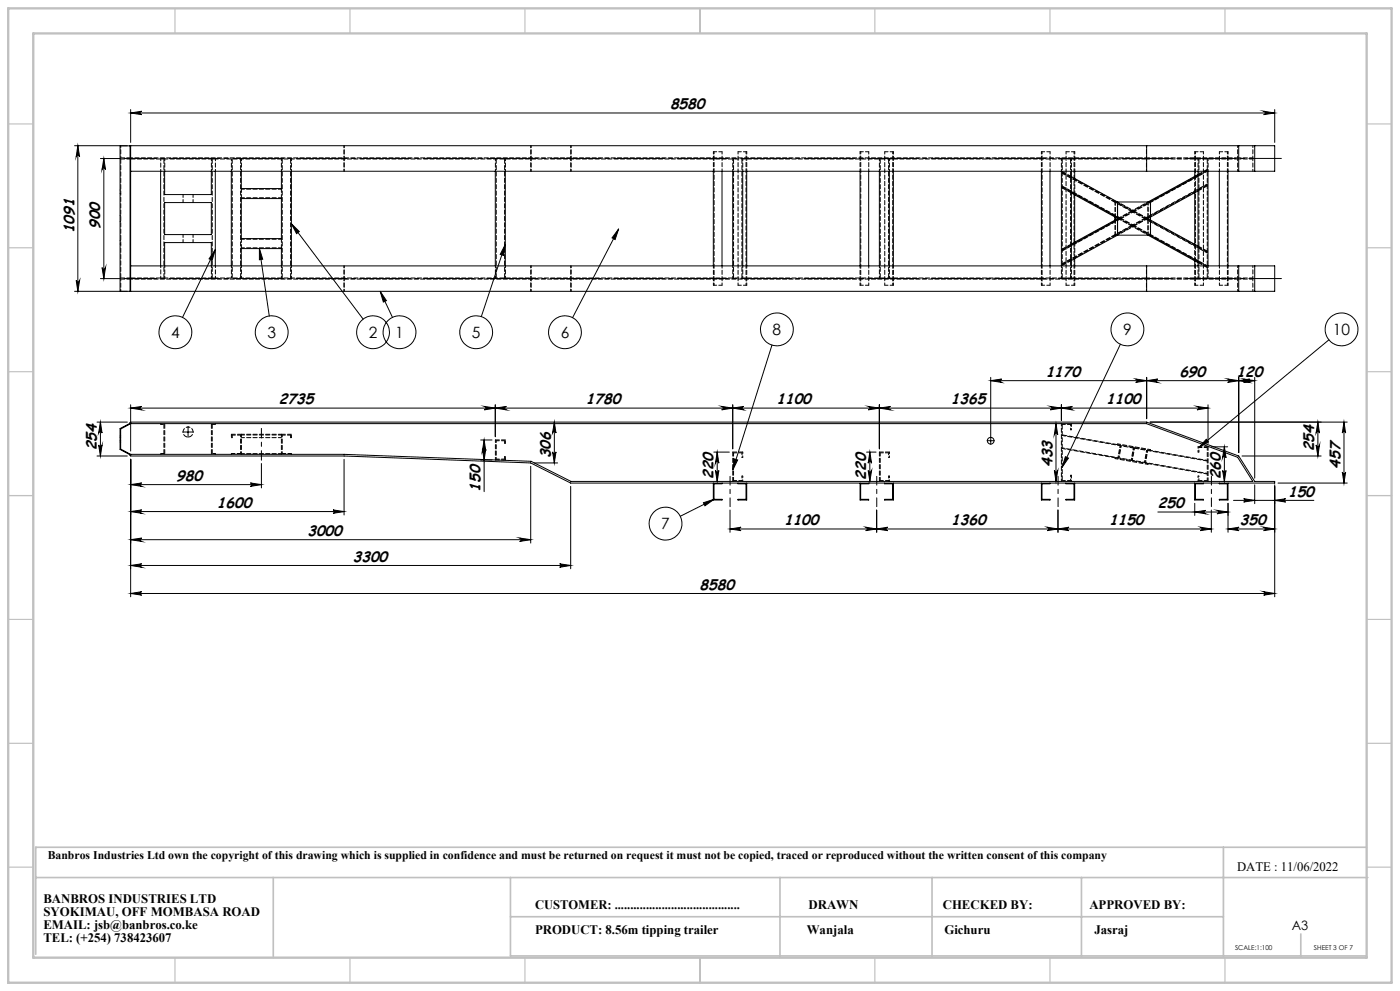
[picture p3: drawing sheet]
<svg xmlns="http://www.w3.org/2000/svg" width="420mm" height="297mm" viewBox="0 0 420 297" stroke-linecap="round" stroke-linejoin="round" font-family="sans-serif">
<g fill="none" stroke="#000" stroke-width=".3">
<path d="M39.2 33.9l3.3-.6a.51 .51 0 0 0-.5 .5 .51 .51 0 0 0 .5 .6zM39.2 32.8v9.9M39.2 33.9h343.2M379.1 33.3l3.3 .6-3.3 .5a.51 .51 0 0 0 .5-.6 .51 .51 0 0 0-.5-.5zM382.4 32.8v9.9M22.4 43.7h15.8M23.4 43.7v43.6M23.4 43.7l.5 3.3a.51 .51 0 0 0-.5-.5 .51 .51 0 0 0-.5 .5zM30.1 47.5h6.1M31.2 47.5v36M31.2 47.5l.4 3.3a.51 .51 0 0 0-.5-.5 .51 .51 0 0 0-.5 .5zM39 43.7v43.6"/>
<path d="M39.2 51.3h343.2v-7.6h-343.2v43.6M39.2 43.7h-3.2v43.6M48.2 51.3v28.4M49.4 51.3v7h14v-7M64.6 51.3v28.4M69.4 51.3v28.4M72.4 51.3v5.2h12v-5.2M72.4 59.5h12v12h-12zM87.4 51.3v28.4M148.6 51.3v28.4M151.6 51.3v28.4M214 51.3v28.4"/>
<path d="M216.6 51.3v28.4M219.8 51.3v28.4M222.8 51.3v28.4M224 51.3v28.4M258 51.3v28.4M260.6 51.3v28.4M263.8 51.3v28.4M266.8 51.3v28.4M268 51.3v28.4M312.4 51.3v28.4M315 51.3v28.4M318.4 51.3v28.4"/>
<path d="M321.4 51.3v28.4M321.4 57.5l13.8 7.6M321.4 52.9l13.8 7.6M321.4 57.9l13.2 7.2M322.4 51.3v2.2M322.4 58.4v14.2M344 43.7v7.6M358.4 51.3v1.5M358.4 57.8v15.4M359.4 52.3l-15 8.2M359.4 52.7l-14.3 7.8M359.4 57.2l-14.2 7.8"/>
<path d="M359.4 51.3v28.4M362.4 51.3v28.4M365.8 51.3v28.4M368.4 51.3v28.4M371.6 43.7v7.6M376.4 43.7v7.6M39.2 79.7h343.2v7.6h-360M49.4 60.7h14v9.6h-14zM49.4 79.7v-7h14v7M64.6 74.8l-1 3.2-.9-.4zM64.6 74.8l-9.8 20.3M72.4 79.7v-5.2h12v5.2"/>
<path d="M77.8 74.5l3 20.2M77.8 74.5l1 3.2-1 .2zM87.4 67.1l21.5 28.5M87.4 67.1l2.4 2.3-.8 .6zM151.6 73.3l-.5 3.2-1-.3zM151.6 73.3l-7.2 21.6M185.6 68.6l-13.8 26.6M185.6 68.6l-1.1 3.2-.9-.5zM322.4 77.5v2.2M334.5 65v1M334.6 65.1l.6 .3M334.6 65.9l-13.2 7.2"/>
<path d="M334.6 65.1v.8M335.2 60.5l.1 10M335.2 65.5l-.6 .4M335.2 65.9l-13.8 7.6M335.2 70.5l-13.8 7.6M335.2 60.5h10v10h-10M344 79.7v7.6M344.4 70.5l15 8.2M345.1 70.5l14.3 7.8M345.2 66l14.2 7.8M358.4 78.1v1.6M371.6 79.7v7.6"/>
<path d="M376.4 79.7v7.6M22.9 84a.51 .51 0 0 0 .5 .5 .51 .51 0 0 0 .5-.5l-.5 3.3zM30.1 83.5h6.1M30.6 80.2a.51 .51 0 0 0 .5 .5 .51 .51 0 0 0 .5-.5l-.4 3.3zM114.1 87.3l3.7 7.8M114.1 87.3l1.8 2.8-.9 .4zM231.6 103.4l-11.8 37.5M297.2 114.1l3.3-.5a.51 .51 0 0 0-.5 .5 .51 .51 0 0 0 .5 .5zM297.2 113.1v18M297.2 114.1h79.2M336.1 103.1l-17.5 36.9M340.7 113.6l3.3 .5-3.3 .5a.51 .51 0 0 0 .5-.5 .51 .51 0 0 0-.5-.5z"/>
<path d="M344 113.1v12.4M344 114.1l3.3-.5a.51 .51 0 0 0-.5 .5 .51 .51 0 0 0 .5 .5zM368.3 113.6l3.3 .5-3.3 .5a.51 .51 0 0 0 .5-.5 .51 .51 0 0 0-.5-.5zM371.6 113.1v22.5M371.6 114.1l3.3-.5a.51 .51 0 0 0-.5 .5 .51 .51 0 0 0 .5 .5zM373.1 113.6l3.3 .5-3.3 .5a.51 .51 0 0 0 .5-.5 .51 .51 0 0 0-.5-.5zM376.4 113.1v30.2M398.7 101.8l-39 32.3M29.1 136.7h9.1M29.1 126.5h9.1M29.6 133.3a.51 .51 0 0 0 .5 .5 .51 .51 0 0 0 .5-.5l-.5 3.4zM30.1 126.5l.5 3.3a.51 .51 0 0 0-.5-.5 .51 .51 0 0 0-.5 .5z"/>
<path d="M30.1 126.5v10.2M36.2 128.6l3-1.6h304.7l27.4 10.1 4.5 7.2h-204.5l-12-6-56.1-2.1h-64l-3-1.6zM39.2 121.3v13.9M39.2 137.7v41.2M39.2 122.3h323.2M39.2 122.3l3.3-.5a.51 .51 0 0 0-.5 .5 .51 .51 0 0 0 .5 .5zM39.2 126.5h304.8l27.6 10.2 4.8 7.6h6v.5h-211.2l-12-6.1-56-2h-64v-.5M39.2 126.6l-3.2 1.8v6.3l3.2 1.8M56.3 129.5h.2M56.4 129.4v.2M78.4 138.9v7.3M103.2 137.7v16.6"/>
<path d="M144.2 131.9h3.4M144.2 137.9h3.4M144.7 134.5a.51 .51 0 0 0 .5 .5 .51 .51 0 0 0 .5-.5l-.5 3.4zM145.2 131.9v15.5M145.2 131.9l.5 3.3a.51 .51 0 0 0-.5-.5 .51 .51 0 0 0-.5 .5zM145.3 121.8l3.3 .5-3.3 .5a.51 .51 0 0 0 .5-.5 .51 .51 0 0 0-.5-.5zM148.6 122.3l3.3-.5a.51 .51 0 0 0-.5 .5 .51 .51 0 0 0 .5 .5zM148.6 121.3v9.6M159.2 139.7v23.1M160.2 138.7h7.1M165.8 135.4a.51 .51 0 0 0 .5 .5 .51 .51 0 0 0 .5-.5l-.5 3.3zM166.3 126.5l.5 3.3a.51 .51 0 0 0-.5-.5 .51 .51 0 0 0-.5 .5z"/>
<path d="M166.3 126.5v12.2M214.1 135.5h4.7M215.2 135.5v8.8M215.2 135.5l.5 3.3a.51 .51 0 0 0-.6-.5 .51 .51 0 0 0-.5 .5zM216.5 121.8l3.3 .5-3.3 .5a.51 .51 0 0 0 .5-.5 .51 .51 0 0 0-.5-.5zM219.8 121.3v13.2M219.8 122.3l3.3-.5a.51 .51 0 0 0-.5 .5 .51 .51 0 0 0 .5 .5zM220.3 137.5l1 .4-1.5 3zM260 135.5h2.8M260.5 121.8l3.3 .5-3.3 .5a.51 .51 0 0 0 .5-.5 .51 .51 0 0 0-.5-.5zM260.9 135.5v8.8M260.9 135.5l.6 3.3a.51 .51 0 0 0-.5-.5 .51 .51 0 0 0-.5 .5z"/>
<path d="M263.8 122.3l3.3-.5a.51 .51 0 0 0-.5 .5 .51 .51 0 0 0 .5 .5zM263.8 121.3v13.2M297.1 132.1h.2M297.2 132v.2M315.1 121.8l3.3 .5-3.3 .5a.51 .51 0 0 0 .5-.5 .51 .51 0 0 0-.5-.5zM316.8 127l.5 3.3a.51 .51 0 0 0-.5-.5 .51 .51 0 0 0-.5 .5zM316.8 127v17.3M318.4 122.3l3.3-.5a.51 .51 0 0 0-.5 .5 .51 .51 0 0 0 .5 .5zM318.4 121.3v4.7M319.6 136.9l.9 .4-1.9 2.7zM359.1 121.8l3.3 .5-3.3 .5a.51 .51 0 0 0 .5-.5 .51 .51 0 0 0-.5-.5zM361.9 131.7l.6 .7-2.8 1.7z"/>
<path d="M362.4 121.3v11.6M363.4 133.9h4.9M367.3 133.9l.5 3.3a.51 .51 0 0 0-.5-.5 .51 .51 0 0 0-.5 .5zM367.3 133.9v10.4M372.6 136.7h23.7M394.8 133.3a.51 .51 0 0 0 .5 .5 .51 .51 0 0 0 .6-.5l-.5 3.4zM395.4 126.5l.5 3.3a.51 .51 0 0 0-.6-.5 .51 .51 0 0 0-.5 .5zM395.4 126.5v10.2M403.2 126.5l.5 3.3a.49 .49 0 0 0-.5-.5 .49 .49 0 0 0-.5 .5zM403.2 126.5v18.3M404.2 126.5h-59.2M39.2 145.2h39.2"/>
<path d="M39.2 153.3h64M39.2 145.2l3.3-.5a.51 .51 0 0 0-.5 .6 .51 .51 0 0 0 .5 .5zM39.2 153.3l3.3-.5a.51 .51 0 0 0-.5 .5 .51 .51 0 0 0 .5 .5zM75.1 144.7l3.3 .5-3.3 .6a.51 .51 0 0 0 .5-.5 .51 .51 0 0 0-.5-.6zM99.9 152.8l3.3 .5-3.3 .5a.51 .51 0 0 0 .5-.5 .51 .51 0 0 0-.5-.5zM171.2 145.8v24.7M211 150.7l3.2-1.1-2.7 2zM214 144.8v5.1h2.6v-.3h-2.4M214.2 149.6l-10.1 5.1M214.6 141a.51 .51 0 0 0 .5 .5 .51 .51 0 0 0 .6-.5l-.5 3.3zM216.6 144.8v.2h-2.4v4.6M219 158.5h144.4"/>
<path d="M219 152.9v6.6M219 158.5l3.3-.5a.51 .51 0 0 0-.5 .5 .51 .51 0 0 0 .5 .5zM221.4 144.8v.2h2.4v4.6h-2.4v.3h2.6v-5.1M258 144.8v5.1h2.6v-.3h-2.4v-4.6h2.4v-.2M259.7 158l3.3 .5-3.3 .5a.51 .51 0 0 0 .5-.5 .51 .51 0 0 0-.5-.5zM260.5 141a.51 .51 0 0 0 .5 .5 .51 .51 0 0 0 .5-.5l-.6 3.3zM263 152.9v6.6M263 158.5l3.3-.5a.51 .51 0 0 0-.5 .5 .51 .51 0 0 0 .5 .5zM265.4 144.8v.2h2.4v4.6h-2.4v.3h2.6v-5.1M312.4 144.8v5.1h2.6v-.3h-2.4v-4.6h2.4v-.2M314.1 158l3.3 .5-3.3 .5a.51 .51 0 0 0 .5-.5 .51 .51 0 0 0-.5-.5zM316.3 141a.51 .51 0 0 0 .5 .5 .51 .51 0 0 0 .5-.5l-.5 3.3z"/>
<path d="M317.4 158.5l3.3-.5a.51 .51 0 0 0-.5 .5 .51 .51 0 0 0 .5 .5zM317.4 152.9v6.6M319.8 144.8v.2h2.4v4.6h-2.4v.3h2.6v-5.1M347.3 153.5h21.1M358.4 153.5l3.3-.5a.51 .51 0 0 0-.5 .5 .51 .51 0 0 0 .5 .5zM358.4 144.8v5.1h2.6v-.3h-2.4v-4.6h2.4v-.2M358.4 150.8v3.7M360.1 158l3.3 .5-3.3 .5a.51 .51 0 0 0 .5-.5 .51 .51 0 0 0-.5-.5zM363.4 152.9v6.6M365.1 153l3.3 .5-3.3 .5a.51 .51 0 0 0 .5-.5 .51 .51 0 0 0-.5-.5zM365.8 144.8v.2h2.4v4.6h-2.4v.3h2.6v-5.1M366.8 141a.51 .51 0 0 0 .5 .5 .51 .51 0 0 0 .5-.5l-.5 3.3z"/>
<path d="M368.4 158.5h14M368.4 158.5l3.3-.5a.51 .51 0 0 0-.5 .5 .51 .51 0 0 0 .5 .5zM368.4 150.8v8.7M370.1 150h24.1M373.1 149.5l3.3 .5-3.3 .5a.49 .49 0 0 0 .5-.5 .49 .49 0 0 0-.5-.5zM376.4 145.3v5.7M379.1 158l3.3 .5-3.3 .5a.51 .51 0 0 0 .5-.5 .51 .51 0 0 0-.5-.5zM382.4 150l3.3-.5a.49 .49 0 0 0-.5 .5 .49 .49 0 0 0 .5 .5zM382.4 145.3v33.6M383.4 144.8h20.8M402.7 141.5a.49 .49 0 0 0 .5 .5 .49 .49 0 0 0 .5-.5l-.5 3.3zM39.2 161.7h120"/>
<path d="M39.2 169.5h132M39.2 177.9h343.2M39.2 177.9l3.3-.6a.51 .51 0 0 0-.5 .5 .51 .51 0 0 0 .5 .6zM39.2 161.7l3.3-.4a.51 .51 0 0 0-.5 .5 .51 .51 0 0 0 .5 .5zM39.2 169.5l3.3-.5a.51 .51 0 0 0-.5 .5 .51 .51 0 0 0 .5 .5zM155.9 161.3l3.3 .4-3.3 .6a.51 .51 0 0 0 .5-.5 .51 .51 0 0 0-.5-.5zM167.9 169l3.3 .5-3.3 .5a.51 .51 0 0 0 .5-.5 .51 .51 0 0 0-.5-.5zM379.1 177.3l3.3 .6-3.3 .5a.51 .51 0 0 0 .5-.6 .51 .51 0 0 0-.5-.5z"/>
<circle cx="52.6" cy="99.6" r="4.9"/>
<circle cx="81.5" cy="99.6" r="4.9"/>
<circle cx="111.9" cy="99.6" r="4.9"/>
<circle cx="119.9" cy="99.6" r="4.9"/>
<circle cx="142.8" cy="99.6" r="4.9"/>
<circle cx="169.5" cy="99.6" r="4.9"/>
<circle cx="233.1" cy="98.7" r="4.9"/>
<circle cx="338.2" cy="98.7" r="4.9"/>
<circle cx="402.5" cy="98.7" r="4.9"/>
<circle cx="297.2" cy="132.1" r="1.01"/>
<circle cx="199.7" cy="156.9" r="4.9"/>
</g>
<path d="M384.4 47.5h-347.2M384.4 83.5h-347.2" fill="none" stroke="#000" stroke-width=".3" stroke-dasharray="15.2 1.3 1.3 1.3" stroke-dashoffset="5.5"/>
<path d="M78.4 137.9v-9.5" fill="none" stroke="#000" stroke-width=".3" stroke-dasharray="15.2 1.3 1.3 1.3" stroke-dashoffset="12.4"/>
<path d="M219 151.8v-9M263 151.8v-9M317.4 151.8v-9M363.4 142.8v9" fill="none" stroke="#000" stroke-width=".3" stroke-dasharray="15.2 1.3 1.3 1.3" stroke-dashoffset="12.6"/>
<path d="M56.2 129.5h-1.4M56.4 129.3v-1.4M56.4 129.7v1.4M56.6 129.5h1.4M297 132.1h-.9M297.2 131.9v-.9M297.2 132.3v.9M297.4 132.1h.9" fill="none" stroke="#000" stroke-width=".3" stroke-dasharray="15.2 1.3 1.3 1.3"/>
<g fill="none" stroke="#c0c0c0" stroke-width=".35">
<path d="M52.5 2.5v7.5M105 2.5v7.5M157.5 2.5v7.5M210 2.5v7.5M262.5 2.5v7.5M315 2.5v7.5M367.5 2.5v7.5M2.5 37.1h7.5M410 37.1h7.5M2.5 74.3h7.5M410 74.3h7.5M2.5 111.4h7.5"/>
<path d="M410 111.4h7.5M2.5 148.5h7.5M410 148.5h7.5M2.5 185.6h7.5M410 185.6h7.5M2.5 222.8h7.5M410 222.8h7.5M2.5 259.9h7.5M410 259.9h7.5M52.5 287v7.5M105 287v7.5M157.5 287v7.5"/>
<path d="M210 287v7.5M262.5 287v7.5M315 287v7.5M367.5 287v7.5"/>
</g>
<path d="M367 253.9v32.6M409.9 253.9h-399.2v32.1M10.7 263h399.7M82 263v24M153.1 263v23.5h256.8M153.1 274.7h213.9M234 263v24M279.6 263v23.5M324.4 263v23.5M390.2 279.9v6.9" fill="none" stroke="#c0c0c0" stroke-width=".5"/>
<path d="M2.5 2.5h415v292h-415zM10 10h400v277h-400z" fill="none" stroke="#c0c0c0" stroke-width=".7"/>
<g fill="#000">
<path d="M379.1 33.3l3.3 .6-3.3 .5a.51 .51 0 0 0 .5-.6 .51 .51 0 0 0-.5-.5zM39.2 33.9l3.3-.6a.51 .51 0 0 0-.5 .5 .51 .51 0 0 0 .5 .6z"/>
<path d="M30.6 80.2a.51 .51 0 0 0 .5 .5 .51 .51 0 0 0 .5-.5l-.4 3.3zM31.2 47.5l.4 3.3a.51 .51 0 0 0-.5-.5 .51 .51 0 0 0-.5 .5z"/>
<path d="M145.2 131.9l.5 3.3a.51 .51 0 0 0-.5-.5 .51 .51 0 0 0-.5 .5zM144.7 134.5a.51 .51 0 0 0 .5 .5 .51 .51 0 0 0 .5-.5l-.5 3.4zM215.2 135.5l.5 3.3a.51 .51 0 0 0-.6-.5 .51 .51 0 0 0-.5 .5zM214.6 141a.51 .51 0 0 0 .5 .5 .51 .51 0 0 0 .6-.5l-.5 3.3zM260.9 135.5l.6 3.3a.51 .51 0 0 0-.5-.5 .51 .51 0 0 0-.5 .5zM260.5 141a.51 .51 0 0 0 .5 .5 .51 .51 0 0 0 .5-.5l-.6 3.3zM403.2 126.5l.5 3.3a.49 .49 0 0 0-.5-.5 .49 .49 0 0 0-.5 .5zM402.7 141.5a.49 .49 0 0 0 .5 .5 .49 .49 0 0 0 .5-.5l-.5 3.3zM316.8 127l.5 3.3a.51 .51 0 0 0-.5-.5 .51 .51 0 0 0-.5 .5zM316.3 141a.51 .51 0 0 0 .5 .5 .51 .51 0 0 0 .5-.5l-.5 3.3zM30.1 126.5l.5 3.3a.51 .51 0 0 0-.5-.5 .51 .51 0 0 0-.5 .5zM29.6 133.3a.51 .51 0 0 0 .5 .5 .51 .51 0 0 0 .5-.5l-.5 3.4zM23.4 43.7l.5 3.3a.51 .51 0 0 0-.5-.5 .51 .51 0 0 0-.5 .5zM22.9 84a.51 .51 0 0 0 .5 .5 .51 .51 0 0 0 .5-.5l-.5 3.3z"/>
<path d="M394.8 133.3a.51 .51 0 0 0 .5 .5 .51 .51 0 0 0 .6-.5l-.5 3.4zM395.4 126.5l.5 3.3a.51 .51 0 0 0-.6-.5 .51 .51 0 0 0-.5 .5zM366.8 141a.51 .51 0 0 0 .5 .5 .51 .51 0 0 0 .5-.5l-.5 3.3zM367.3 133.9l.5 3.3a.51 .51 0 0 0-.5-.5 .51 .51 0 0 0-.5 .5zM165.8 135.4a.51 .51 0 0 0 .5 .5 .51 .51 0 0 0 .5-.5l-.5 3.3zM166.3 126.5l.5 3.3a.51 .51 0 0 0-.5-.5 .51 .51 0 0 0-.5 .5z"/>
<path d="M39.2 145.2l3.3-.5a.51 .51 0 0 0-.5 .6 .51 .51 0 0 0 .5 .5zM75.1 144.7l3.3 .5-3.3 .6a.51 .51 0 0 0 .5-.5 .51 .51 0 0 0-.5-.6zM39.2 153.3l3.3-.5a.51 .51 0 0 0-.5 .5 .51 .51 0 0 0 .5 .5zM99.9 152.8l3.3 .5-3.3 .5a.51 .51 0 0 0 .5-.5 .51 .51 0 0 0-.5-.5zM39.2 177.9l3.3-.6a.51 .51 0 0 0-.5 .5 .51 .51 0 0 0 .5 .6zM379.1 177.3l3.3 .6-3.3 .5a.51 .51 0 0 0 .5-.6 .51 .51 0 0 0-.5-.5zM39.2 122.3l3.3-.5a.51 .51 0 0 0-.5 .5 .51 .51 0 0 0 .5 .5zM145.3 121.8l3.3 .5-3.3 .5a.51 .51 0 0 0 .5-.5 .51 .51 0 0 0-.5-.5zM219.8 122.3l3.3-.5a.51 .51 0 0 0-.5 .5 .51 .51 0 0 0 .5 .5zM260.5 121.8l3.3 .5-3.3 .5a.51 .51 0 0 0 .5-.5 .51 .51 0 0 0-.5-.5zM263.8 122.3l3.3-.5a.51 .51 0 0 0-.5 .5 .51 .51 0 0 0 .5 .5zM315.1 121.8l3.3 .5-3.3 .5a.51 .51 0 0 0 .5-.5 .51 .51 0 0 0-.5-.5zM318.4 122.3l3.3-.5a.51 .51 0 0 0-.5 .5 .51 .51 0 0 0 .5 .5zM359.1 121.8l3.3 .5-3.3 .5a.51 .51 0 0 0 .5-.5 .51 .51 0 0 0-.5-.5zM373.1 149.5l3.3 .5-3.3 .5a.49 .49 0 0 0 .5-.5 .49 .49 0 0 0-.5-.5zM382.4 150l3.3-.5a.49 .49 0 0 0-.5 .5 .49 .49 0 0 0 .5 .5z"/>
<path d="M211 150.7l3.2-1.1-2.7 2zM220.3 137.5l1 .4-1.5 3zM319.6 136.9l.9 .4-1.9 2.7zM361.9 131.7l.6 .7-2.8 1.7zM114.1 87.3l1.8 2.8-.9 .4zM87.4 67.1l2.4 2.3-.8 .6zM77.8 74.5l1 3.2-1 .2zM64.6 74.8l-1 3.2-.9-.4zM151.6 73.3l-.5 3.2-1-.3zM185.6 68.6l-1.1 3.2-.9-.5z"/>
<path d="M219 158.5l3.3-.5a.51 .51 0 0 0-.5 .5 .51 .51 0 0 0 .5 .5zM259.7 158l3.3 .5-3.3 .5a.51 .51 0 0 0 .5-.5 .51 .51 0 0 0-.5-.5z"/>
<path d="M263 158.5l3.3-.5a.51 .51 0 0 0-.5 .5 .51 .51 0 0 0 .5 .5zM314.1 158l3.3 .5-3.3 .5a.51 .51 0 0 0 .5-.5 .51 .51 0 0 0-.5-.5z"/>
<path d="M365.1 153l3.3 .5-3.3 .5a.51 .51 0 0 0 .5-.5 .51 .51 0 0 0-.5-.5zM358.4 153.5l3.3-.5a.51 .51 0 0 0-.5 .5 .51 .51 0 0 0 .5 .5z"/>
<path d="M155.9 161.3l3.3 .4-3.3 .6a.51 .51 0 0 0 .5-.5 .51 .51 0 0 0-.5-.5zM39.2 161.7l3.3-.4a.51 .51 0 0 0-.5 .5 .51 .51 0 0 0 .5 .5zM167.9 169l3.3 .5-3.3 .5a.51 .51 0 0 0 .5-.5 .51 .51 0 0 0-.5-.5zM39.2 169.5l3.3-.5a.51 .51 0 0 0-.5 .5 .51 .51 0 0 0 .5 .5zM379.1 158l3.3 .5-3.3 .5a.51 .51 0 0 0 .5-.5 .51 .51 0 0 0-.5-.5zM368.4 158.5l3.3-.5a.51 .51 0 0 0-.5 .5 .51 .51 0 0 0 .5 .5zM360.1 158l3.3 .5-3.3 .5a.51 .51 0 0 0 .5-.5 .51 .51 0 0 0-.5-.5zM317.4 158.5l3.3-.5a.51 .51 0 0 0-.5 .5 .51 .51 0 0 0 .5 .5zM216.5 121.8l3.3 .5-3.3 .5a.51 .51 0 0 0 .5-.5 .51 .51 0 0 0-.5-.5zM148.6 122.3l3.3-.5a.51 .51 0 0 0-.5 .5 .51 .51 0 0 0 .5 .5zM368.3 113.6l3.3 .5-3.3 .5a.51 .51 0 0 0 .5-.5 .51 .51 0 0 0-.5-.5zM344 114.1l3.3-.5a.51 .51 0 0 0-.5 .5 .51 .51 0 0 0 .5 .5zM373.1 113.6l3.3 .5-3.3 .5a.51 .51 0 0 0 .5-.5 .51 .51 0 0 0-.5-.5zM371.6 114.1l3.3-.5a.51 .51 0 0 0-.5 .5 .51 .51 0 0 0 .5 .5zM340.7 113.6l3.3 .5-3.3 .5a.51 .51 0 0 0 .5-.5 .51 .51 0 0 0-.5-.5zM297.2 114.1l3.3-.5a.51 .51 0 0 0-.5 .5 .51 .51 0 0 0 .5 .5z"/>
</g>
<g fill="none" stroke="#000" stroke-width=".3" stroke-dasharray="1.3 .6">
<path d="M36 58h.2M36.2 56.9h-.2M72.4 56.7v-.2M84.4 56.5v.2M296.2 47.3v.3M298.2 47.6v-.3M318.7 55.9l2.7 1.6M318.7 51.4l2.7 1.5M318.7 56.3l2.7 1.5M321.2 47.6h.2M359.4 52.3l2.8-1.5M359.4 52.7l2.8-1.5"/>
<path d="M359.4 57.2l2.8-1.5M36 66.4h.2M36 73.1h.2M36.2 64.5h-.2M36.2 72h-.2M72.4 74.5v-.2M84.4 74.3v.2M318.7 74.6l2.7-1.5M318.7 75l2.7-1.5M318.7 79.6l2.7-1.6M334.5 70.5h.1M334.5 60.5h.1"/>
<path d="M335.3 65.4l.1 .1M335.3 65.5h.1M336.4 65.5h-.3M340 63.3h.3M340 67.7h.3M344.3 65.5h-.3M344.4 65.1l17.8-9.8M344.4 65.9l17.8 9.7M345.1 65.1l.1-.1M345.1 65.9h.1M359.4 78.3l2.8 1.5M359.4 78.7l2.8 1.5"/>
<path d="M359.4 73.8l2.8 1.5M296.2 83.3v.3M298.2 83.6v-.3M321.2 83.3h.2M36 132.1h.2M36 132.5h.2M36.2 131h-.2M36.2 130.6h-.2M48.2 127v.2M48.2 135.9v.3M64.6 127.2v-.2M64.6 136.2v-.3"/>
<path d="M69.4 131.2h.3M69.4 135.9v.3M87.2 131.2h.2M87.4 136.2v-.3M151.4 132.8h.2M151.6 136.8h-.2M219.8 135.5v8.8M222.6 137.1h.2M263.8 135.5v8.8M266.6 137.1h.2M321.2 128.8h.2M334.5 137.4l.1-.2"/>
<path d="M335.3 133v.3M339.4 137.9h.1M339.5 137.9h.2M340.2 134.3h.1M340.2 134.3h-.2M340.3 134.3l21.9 3.9M344.4 139.2v-.3M345.2 134.8l-.1 .2M359.4 135.5h.3M222.8 142.7h-.2M266.8 142.7h-.2M321.4 142.4h-.2"/>
<path d="M359.7 142.7h-.3"/>
</g>
<g fill="none" stroke="#000" stroke-width=".3" stroke-dasharray="1.3 .6" stroke-dashoffset=".3">
<path d="M49.4 47.6h14M72.4 56.7h12M72.4 59.3v-2.6M72.4 59.3h12M84.4 56.7v2.6M216.6 45.5h-2.6M224 45.5h-2.6M260.6 45.5h-2.6M268 45.5h-2.6M315 45.5h-2.6M318.7 47.6h2.5M318.7 51.9l20.7 11.4"/>
<path d="M322.4 45.5h-2.6M343.9 47.6h27.4M361 45.5h-2.6M368.4 45.5h-2.6M371.3 47.3h-27.4M371.3 47.6h4.6M375.9 47.3h-4.6M72.4 74.3v-2.6M72.4 71.7h12M72.4 74.3h12M84.4 71.7v2.6M318.7 79l20.7-11.3"/>
<path d="M334.5 70.5v-4.6M334.5 65v-4.5M334.6 70.5v-4.6M334.6 65.1v-4.6M334.6 60.5h.7M335.3 70.5h-.7M336.1 65.5h-.7M336.2 65.4h-.6M336.2 65.6h-.6M339.4 63.3h.6M339.4 67.7h.6M339.5 63.2h.7"/>
<path d="M339.5 67.8h.7M339.5 63.4h.7M339.5 67.6h.7M344 65.5h-.7M344.1 65.4h-.6M344.1 65.6h-.6M344.4 60.5v4.6M344.4 65.9v4.6M345.1 65.1v-4.6M345.1 70.5v-4.6M63.4 83.3h-14M216.6 85.5h-2.6"/>
<path d="M224 85.5h-2.6M260.6 85.5h-2.6M268 85.5h-2.6M315 85.5h-2.6M318.7 83.3h2.5M322.4 85.5h-2.6M343.9 83.6h27.4M361 85.5h-2.6M368.4 85.5h-2.6M371.3 83.3h-27.4M371.3 83.6h4.6M375.9 83.3h-4.6"/>
<path d="M69.7 130.4h2.5M72.4 131.2h12M72.4 130.2h12M72.4 136h12M72.4 130.4h12M84.7 130.4h2.5M148.9 132.1h2.5M151.4 137.6h-2.5M220.1 135.7h2.5M264.1 135.7h2.5M318.7 127.2h2.5M318.7 130.5l21.3 3.8"/>
<path d="M359.7 134.1h2.5M220.1 144v-8.3M222.6 144h-2.5M264.1 144v-8.3M266.6 144h-2.5M321.2 144h-2.5M362.2 144h-2.5"/>
</g>
<g fill="none" stroke="#000" stroke-width=".3" stroke-dasharray="1.3 .6" stroke-dashoffset=".7">
<path d="M36.2 47.3v-3.6M48.2 47.6v3.7M49.4 47.6v3.7M63.4 47.6v3.7M64.6 47.6v3.7M69.4 47.6v3.7M72.4 47.6v3.7M84.4 47.6v3.7M87.4 47.6v3.7M103.2 43.7v3.6M103.2 47.6v3.7M148.6 47.6v3.7"/>
<path d="M151.6 47.6v3.7M159.3 43.7v3.6M159.3 47.6v3.7M171.3 43.7v3.6M171.3 47.6v3.7M219.8 47.6v3.7M222.8 47.6v3.7M263.8 47.6v3.7M266.8 47.6v3.7M318.4 47.6v3.7M321.4 47.6v3.7M343.9 47.3v-3.6"/>
<path d="M343.9 47.3h-304.7M343.9 51.3v-3.7M359.4 47.6v3.7M362.4 47.6v3.7M371.3 47.3v-3.6M371.3 51.3v-3.7M375.9 47.3v-3.6M375.9 51.3v-3.7M48.2 79.7v3.6M49.4 79.7v3.6M63.4 79.7v3.6M64.6 79.7v3.6"/>
<path d="M69.4 79.7v3.6M72.4 79.7v3.6M84.4 79.7v3.6M87.4 79.7v3.6M103.2 79.7v3.6M148.6 79.7v3.6M151.6 79.7v3.6M159.3 79.7v3.6M171.3 79.7v3.6M219.8 79.7v3.6M221.4 79.7v-28.4M222.8 79.7v3.6"/>
<path d="M263.8 79.7v3.6M265.4 79.7v-28.4M266.8 79.7v3.6M319.8 79.7v-28.4M321.4 79.7v3.6M335.3 60.5l4.9 2.7M335.3 70.5l4.9-2.7M339.5 63.2l4.9-2.7M339.5 67.8l4.9 2.7M339.5 63.2l-4.9-2.7M339.5 67.8l-4.9 2.7M340.2 63.2l4.9-2.7"/>
<path d="M340.2 67.8l4.9 2.7M359.4 79.7v3.6M361 79.7v-28.4M362.4 79.7v3.6M36.2 87.3v-3.7M39.2 83.6h304.7M103.2 83.6v3.7M159.3 83.6v3.7M171.3 83.6v3.7M318.4 83.3v-3.6M343.9 83.3v-3.6M343.9 87.3v-3.7"/>
<path d="M371.3 83.3v-3.6M371.3 87.3v-3.7M375.9 87.3v-3.7M375.9 83.3v-3.6M56.4 128a1.5 1.5 0 0 0-1.3 2.2 1.5 1.5 0 0 0 2.6 .1 1.5 1.5 0 0 0-1.1-2.3h-.2M72.2 130.4v5.5M84.7 135.9v-5.5M148.9 137.6v-5.5M222.6 135.7v1.4M266.6 135.7v1.4M336.2 133.6l-.6 3.6M336.4 133.6l-.7 3.6"/>
<path d="M339.4 137.9l.6-3.6M339.7 137.9l.6-3.6M344 135l-.7 3.6M344.1 135l-.6 3.6M359.7 135.5v-1.4M222.6 142.7v1.3M266.6 142.7v1.3M359.7 144v-1.3"/>
</g>
<g fill="none" stroke="#000" stroke-width=".3" stroke-dasharray="1.3 .6" stroke-dashoffset=".4">
<path d="M54.9 58.3v2.4M64.6 47.6h253.8M54.9 70.3v2.4M57.9 60.7v-2.4M57.9 72.7v-2.4M335.6 65.4l3.8-2.1M335.6 65.6l3.8 2.1M335.7 65.5l3.8 2.1M335.7 65.5l3.8-2.1M336.1 65.5l-.8-.4M336.1 65.5l-.8 .4M336.4 65.5l3.8-2.1"/>
<path d="M339.5 63.4l3.8 2.1M339.5 67.6l3.8-2.1M340 63.3l-3.8 2.1M340 67.7l-3.8-2.1M340.2 67.6l-3.8-2.1M340.2 63.4l3.8 2.1M340.2 67.6l3.8-2.1M340.3 63.3l3.8 2.1M340.3 67.7l3.8-2.1M343.5 65.4l-3.8-2.1M343.5 65.6l-3.8 2.1M343.7 65.5l.7 .4"/>
<path d="M343.7 65.5l.7-.4M344.3 65.5l.8-.4M344.3 65.5l.8 .4M344.4 60.5v10M344.4 65.1v.8M345.1 65.9v-.8M318.4 83.3h-253.8M69.7 131.2v-.8M87.2 130.4v.8M151.4 136.8v.8M151.4 132.1v.7M335.3 133.3l9.8 1.7"/>
<path d="M335.3 133l9.9 1.8M344.4 139.2l-9.9-1.8M344.4 138.9l-9.8-1.7M362.2 134.1v9.9"/>
</g>
<g fill="none" stroke="#000" stroke-width=".3" stroke-dasharray="1.3 .6" stroke-dashoffset=".5">
<path d="M48.2 47.6h1M63.7 47.6h.9M318.7 56.1l16.9 9.3M318.7 74.8l16.9-9.2M343.5 65.4l18.7-10.2M343.5 65.6l18.7 10.2M48.2 83.3h1M63.7 83.3h.9M48.2 127.2h1M49.2 135.9h-1M63.7 127.2h.9M64.6 135.9h-.9"/>
<path d="M69.4 130.2v1M72.4 136.2v-6M84.4 130.2v6M87.4 131.2v-1M148.6 131.8v6M151.6 137.8v-1M151.6 132.8v-1M318.4 127v17.3M336.1 133.4l-.7 3.9M339.5 138.1l.7-4M344.3 134.9l-.6 3.9M345.1 135l17.1 3"/>
</g>
<g fill="none" stroke="#000" stroke-width=".3" stroke-dasharray="1.3 .6" stroke-dashoffset=".1">
<path d="M36.2 47.3h3M36.2 47.6h3M318.7 51.8l15.9 8.7M322.4 58.4v-4.9M358.4 57.8v-5M318.7 79.2l15.9-8.7M322.4 77.5v-4.9M358.4 78.1v-4.9M36.2 83.3h3M36.2 83.6h3M49.2 127.2v8.7M63.7 135.9v-8.7"/>
<path d="M72.4 130.2h-3M87.4 130.2h-3M148.6 137.8h3M151.6 131.8h-3M222.8 135.5h-3M266.8 135.5h-3M362.4 133.9h-3"/>
</g>
<path d="M222.8 137.1v-1.6M266.8 137.1v-1.6M321.2 127.2v1.6M359.4 133.9v1.6M222.8 144.3v-1.6M266.8 144.3v-1.6M321.2 142.4v1.6M359.4 142.7v1.6" fill="none" stroke="#000" stroke-width=".3" stroke-dasharray="1.3 .6" stroke-dashoffset=".8"/>
<path d="M321.4 128.8v-1.8M321.4 144.3v-1.9" fill="none" stroke="#000" stroke-width=".3" stroke-dasharray="1.3 .6" stroke-dashoffset=".9"/>
<path d="M49.4 136.2v-9.2M63.4 127v9.2M318.7 130.3l16.6 3M318.7 144v-16.8" fill="none" stroke="#000" stroke-width=".3" stroke-dasharray="1.3 .6" stroke-dashoffset="-.2"/>
<path d="M318.7 55.8l17.5 9.6M318.7 75.2l17.5-9.6M339.7 63.3l22.5-12.3M339.7 67.7l22.5 12.3M72.2 135.9h-2.8M87.4 135.9h-2.7M318.7 134.4l15.9 2.8M344.4 138.9l17.8 3.2M362.4 144.3v-10.4" fill="none" stroke="#000" stroke-width=".3" stroke-dasharray="1.3 .6" stroke-dashoffset=".2"/>
<g fill="none" stroke="#000" stroke-width=".3" stroke-dasharray="1.3 .6" stroke-dashoffset=".6">
<path d="M103.2 43.7v7.6M159.2 43.7v7.6M171.2 43.7v7.6M214 51.3v-5.8M216.6 51.3v-5.8M221.4 51.3v-5.8M224 51.3v-5.8M258 51.3v-5.8M260.6 51.3v-5.8M265.4 51.3v-5.8M268 51.3v-5.8M312.4 51.3v-5.8"/>
<path d="M315 51.3v-5.8M319.8 51.3v-5.8M322.4 51.3v-5.8M358.4 51.3v-5.8M361 51.3v-5.8M365.8 45.5v5.8M368.4 51.3v-5.8M103.2 79.7v7.6M159.2 79.7v7.6M171.2 79.7v7.6M340.3 63.3l21.9-12M340.3 67.7l21.9 11.9"/>
<path d="M214 85.5v-5.8M214.2 85.5v-40M216.6 85.5v-5.8M221.4 85.5v-5.8M223.8 85.5v-40M224 85.5v-5.8M258 85.5v-5.8M258.2 85.5v-40M260.6 85.5v-5.8M265.4 85.5v-5.8M267.8 85.5v-40M268 85.5v-5.8"/>
<path d="M312.4 85.5v-5.8M312.6 85.5v-40M315 85.5v-5.8M319.8 85.5v-5.8M322.2 85.5v-40M322.4 85.5v-5.8M358.4 85.5v-5.8M358.6 85.5v-40M361 85.5v-5.8M365.8 85.5v-5.8M368.2 85.5v-40M368.4 85.5v-5.8"/>
<path d="M318.7 134.2l20.7 3.7M339.7 137.9l22.5 4"/>
</g>
<g fill="none" stroke="#000" stroke-width=".3" stroke-dasharray="1.3 .6" stroke-dashoffset="-.1">
<path d="M39.2 47.6h9M49.2 47.6v35.7M63.7 47.6v35.7M69.7 47.6v35.7M72.2 47.6v35.7M84.7 47.6v35.7M87.2 47.6v35.7M148.9 47.6v35.7M151.4 47.6v35.7M220.1 47.6v35.7M222.6 47.6v35.7M264.1 47.6v35.7"/>
<path d="M266.6 47.6v35.7M318.7 47.6v35.7M318.7 51.6l21.3 11.7M321.2 47.6v35.7M321.4 47.6h22.5M359.7 47.6v35.7M362.2 47.6v35.7M318.7 79.4l21.3-11.7M344.1 65.4l18.1-9.9M344.1 65.6l18.1 9.9M36.2 83.3v-35.7M48.2 83.3h-9"/>
<path d="M343.9 83.3h-22.5"/>
</g>
<g font-size="4.7">
<text x="51.3" y="101.3">4</text>
<text x="80.2" y="101.3">3</text>
<text x="110.6" y="101.3">2</text>
<text x="118.6" y="101.3">1</text>
<text x="141.6" y="101.3">5</text>
<text x="168.2" y="101.3">6</text>
<text x="231.8" y="100.4">8</text>
<text x="337" y="100.4">9</text>
<text x="399.9" y="100.4">10</text>
<text x="198.4" y="158.6">7</text>
</g>
<g font-size="4.4">
<text x="201" y="32.8">8580</text>
<text x="22.3" y="69.9" transform="rotate(-90 22.3 69.9)">1091</text>
<text x="30.1" y="68.6" transform="rotate(-90 30.1 68.6)">900</text>
<text x="313.7" y="113">1170</text>
<text x="353.8" y="113">690</text>
<text x="371" y="113">120</text>
<text x="83.7" y="121.2">2735</text>
<text x="175.8" y="121.2">1780</text>
<text x="233" y="121.2">1100</text>
<text x="285.3" y="121.2">1365</text>
<text x="331.8" y="121.2">1100</text>
<text x="29" y="134.9" transform="rotate(-90 29 134.9)">254</text>
<text x="165.2" y="137.3" transform="rotate(-90 165.2 137.3)">306</text>
<text x="394.3" y="135.2" transform="rotate(-90 394.3 135.2)">254</text>
<text x="214.1" y="143.6" transform="rotate(-90 214.1 143.6)">220</text>
<text x="259.9" y="143.7" transform="rotate(-90 259.9 143.7)">220</text>
<text x="315.7" y="139.9" transform="rotate(-90 315.7 139.9)">433</text>
<text x="366.2" y="143.7" transform="rotate(-90 366.2 143.7)">260</text>
<text x="402.1" y="140.4" transform="rotate(-90 402.1 140.4)">457</text>
<text x="52.9" y="144.1">980</text>
<text x="144.2" y="147.3" transform="rotate(-90 144.2 147.3)">150</text>
<text x="386.4" y="148.9">150</text>
<text x="65.1" y="152.2">1600</text>
<text x="347.4" y="152.4">250</text>
<text x="92.2" y="160.7">3000</text>
<text x="235.2" y="157.4">1100</text>
<text x="285.4" y="157.4">1360</text>
<text x="332.7" y="157.4">1150</text>
<text x="371.9" y="157.4">350</text>
<text x="105.8" y="168.4">3300</text>
<text x="209.9" y="176.8">8580</text>
</g>
<g font-size="3.9">
<text x="371.1" y="261">DATE : 11/06/2022</text>
<text x="13" y="270.7">BANBROS INDUSTRIES LTD</text>
<text x="13" y="274.6">SYOKIMAU, OFF MOMBASA ROAD</text>
<text x="160.5" y="272.6">CUSTOMER: ........................................</text>
<text x="242.5" y="272.6">DRAWN</text>
<text x="282.8" y="272.6">CHECKED BY:</text>
<text x="326.8" y="272.6">APPROVED BY:</text>
<text x="13" y="278.4">EMAIL: jsb@banbros.co.ke</text>
<text x="160.5" y="280">PRODUCT: 8.56m tipping trailer</text>
<text x="242.1" y="280">Wanjala</text>
<text x="283.3" y="280">Gichuru</text>
<text x="328.3" y="280">Jasraj</text>
<text x="387.5" y="278.9">A3</text>
<text x="13" y="282.3">TEL: (+254) 738423607</text>
</g>
<text font-size="3.5" x="14.3" y="257.5">Banbros Industries Ltd own the copyright of this drawing which is supplied in confidence and must be returned on request it must not be copied, traced or reproduced without the written consent of this company</text>
<g font-size="2">
<text x="370.5" y="284.7">SCALE:1:100</text>
<text x="394.2" y="284.7">SHEET 3 OF 7</text>
</g>
</svg>
